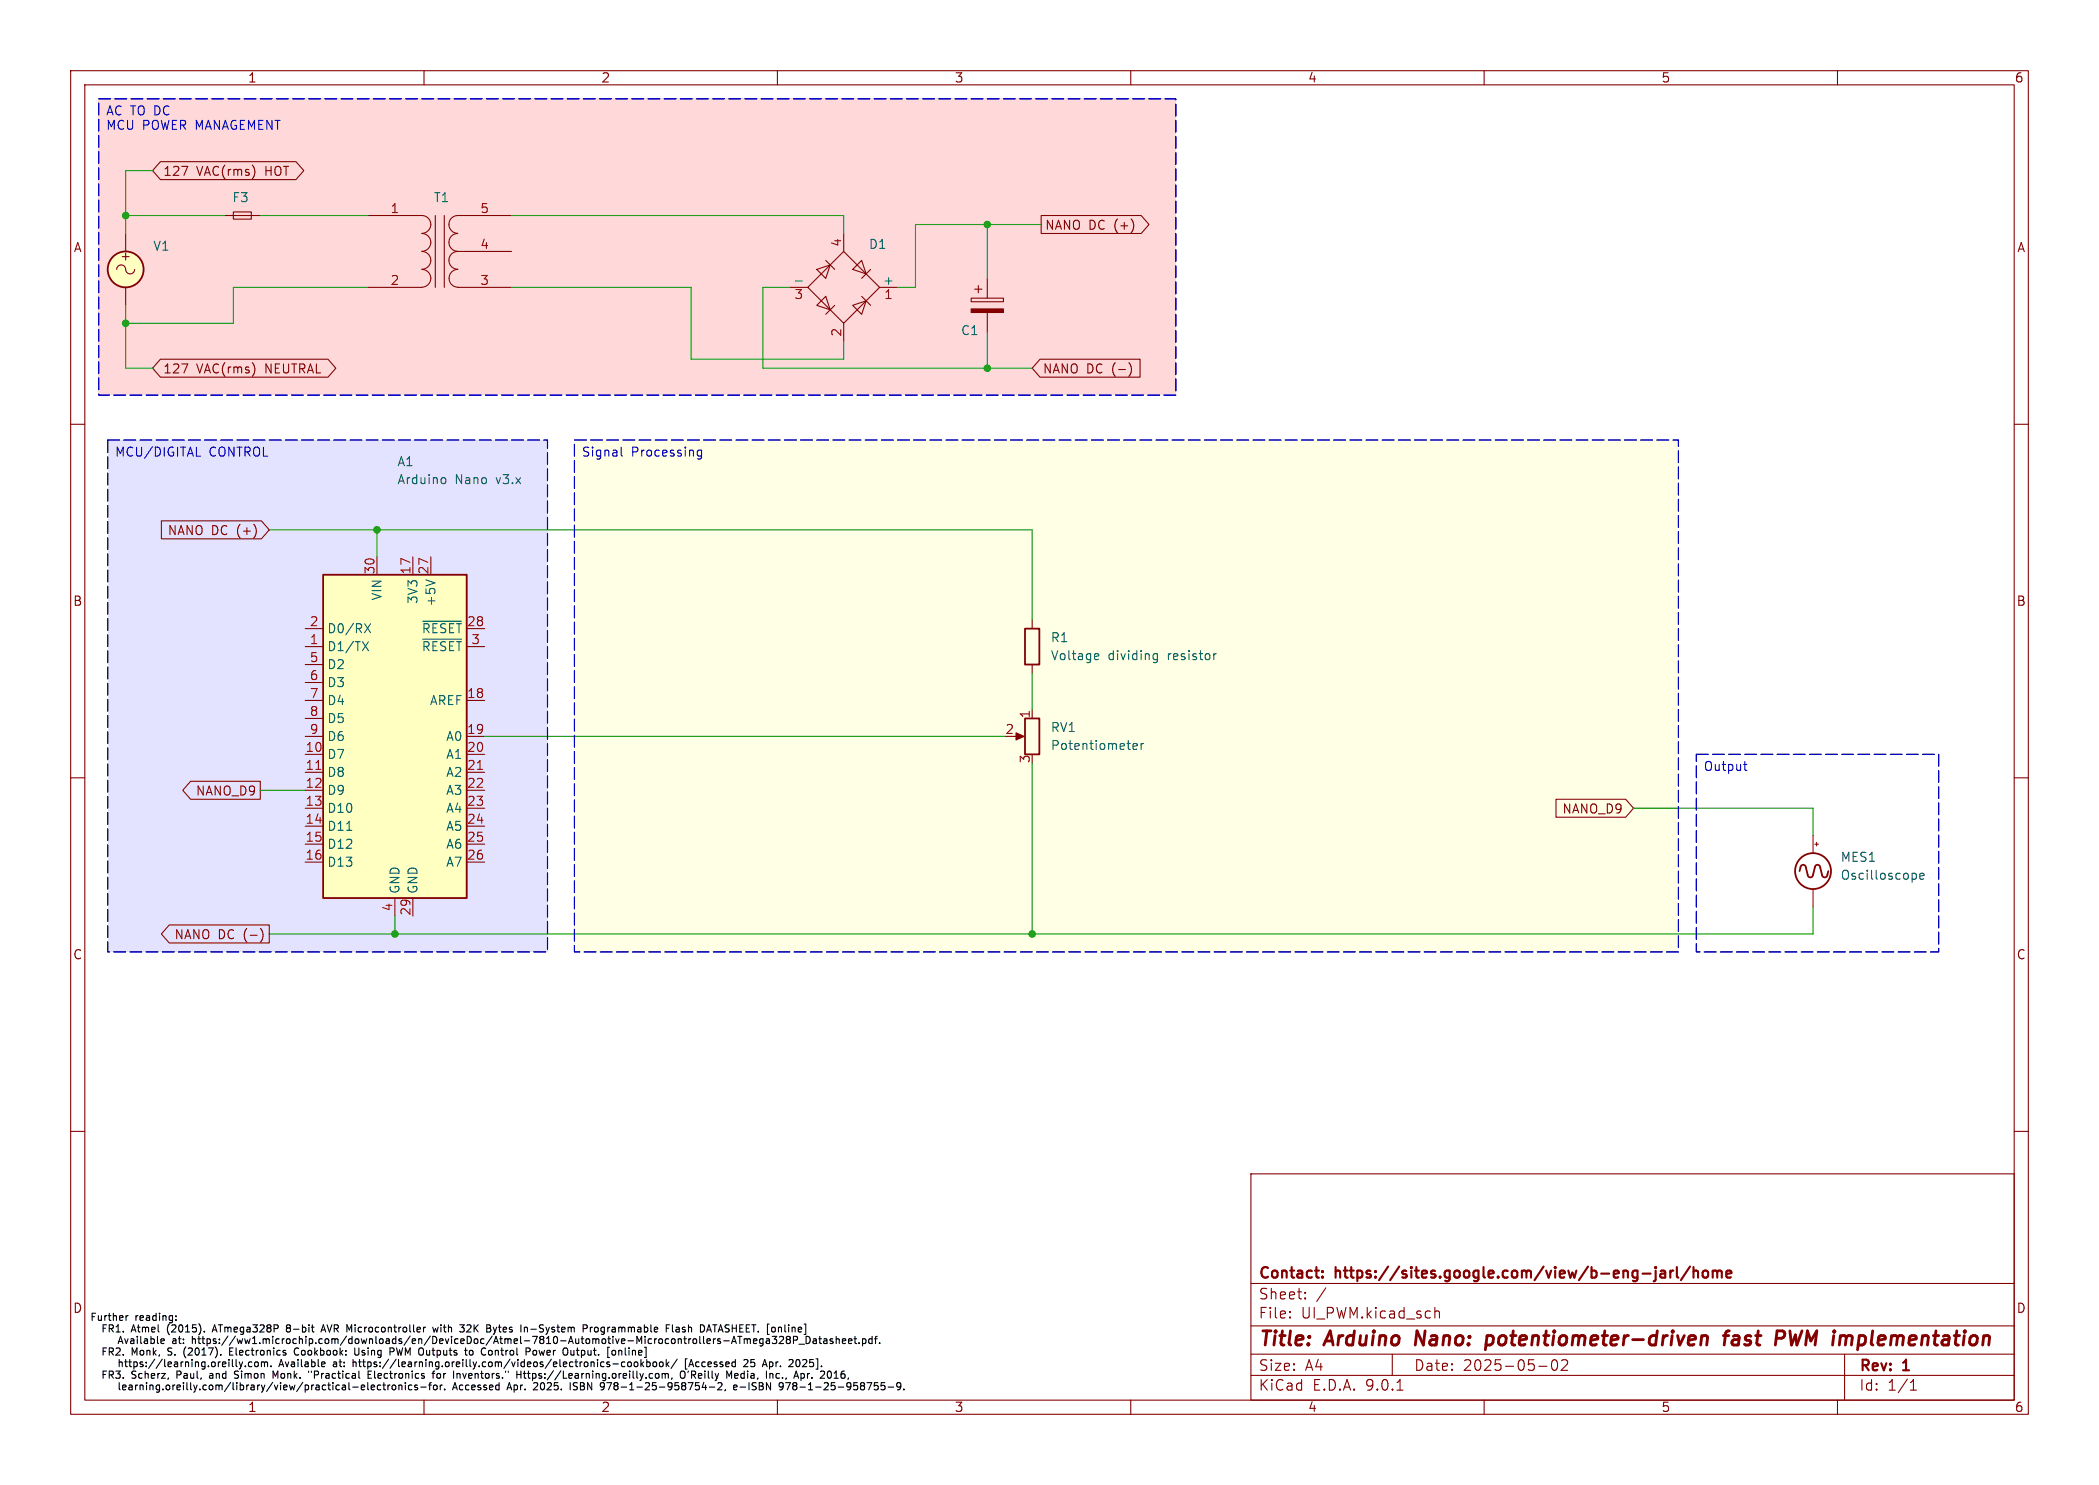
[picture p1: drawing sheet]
<svg xmlns="http://www.w3.org/2000/svg" width="297mm" height="210mm" viewBox="0 0 297 210" stroke-linecap="round" stroke-linejoin="round" font-family="sans-serif">
<g fill="none" stroke="#840000" stroke-width=".15">
<path d="M10 10h277v190h-277zM12 12h273v186h-273zM60 10v2M110 10v2M160 10v2M210 10v2M260 10v2M10 60h2M285 60h2M10 110h2M285 110h2M10 160h2"/>
<path d="M177 166h108v32h-108zM285 160h2M60 198v2M110 198v2M160 198v2M177 194.5h108M177 191.5h108M177 187.5h108M177 181.5h108M182.5 186.3h.1l-.1 .1M182.5 186.3v.1M182.5 185.5v.1"/>
<path d="M182.5 185.5h.1l-.1 .1M184.7 183.6v.1M184.7 183.6h-.1l.1 .1M184.7 182.8v.1M184.7 182.8h-.1l.1 .1M187.6 182.1l-1.3 2M197 191.5v3M197.7 196.6h.8M203 184.9v1.5M203 185.5a.37 .37 0 0 1 .7 .1v.8M210 198v2M217.7 193.2h1.2"/>
<path d="M219.7 192.4a1.02 1.02 0 0 0 .2 1.4h.1a.91 .91 0 0 0 .2-1.4M221.7 192.4l.1 .2-.1 .3-.8 .9h.9M260 198v2M261 191.5v6.5M270.3 196.6h.9M270.3 195.5l.4-.4v1.5"/>
</g>
<path d="M200.5 188.2l-.2 2M210.3 190.1l.1 .1 .6-.1M210.4 189l.2-.1 .6 .1M210.4 188.9l-.2 2M240.8 189.1a.49 .49 0 0 1 .8 .1l-.1 1M243.8 188.9h.8M244.7 188.2l-.4 .1-.1 .2-.2 1.7M245.8 188.9l-.5 .1M245.9 189.4h-.5a.4 .4 0 0 0-.3 .4 .4 .4 0 0 0 .2 .4h.5M253.3 188.2l.2 2 .6-1.4" fill="none" stroke="#840000" stroke-width=".4"/>
<g fill="none" stroke="#840000" stroke-width=".3">
<path d="M187.1 179.8v.1M187.1 179.8h.1l-.1 .1M235 179.8l.1-.1 .5 .1v.9M236.3 179.7v1M236.8 179.7l-.3 .1-.2 .2M237.3 179.2v1.3l.2 .2M239.1 179.1l-1.3 1.9M239.6 179.8a.37 .37 0 0 1 .7 .1v.8M239.6 179.2v1.5M241.1 179.8a.41 .41 0 0 1 .6 .2v.4a.41 .41 0 0 1-.4 .3 .41 .41 0 0 1-.4-.3v-.4zM242.3 179.8a.37 .37 0 0 1 .7 .1M242.3 179.7v1"/>
<path d="M243 179.9l.2-.2 .4 .1v.9M243 179.9v.8M187.1 180.5l.1 .1-.1 .1M187.1 180.5v.1v.1M187.1 180.5v.2M235 180.6l.1 .1 .5-.1M235.6 180l-.6 .2M244.3 180.2l.7-.2-.1-.2-.4-.1-.2 .2v.7l.2 .1 .4-.1"/>
</g>
<path d="M14 14h152.4v41.9h-152.4z" fill="#ffd9d9"/>
<path d="M15.2 62.2h62.3v72.4h-62.3z" fill="#e4e3ff"/>
<path d="M81.3 62.2h156.2v72.4h-156.2z" fill="#ffffe6"/>
<path d="M52.1 30.5h7.6a1.26 1.26 0 0 1 1.3 1.2 1.26 1.26 0 0 1-1.3 1.3 1.27 1.27 0 0 1 1.3 1.3 1.27 1.27 0 0 1-1.3 1.2 1.27 1.27 0 0 1 1.3 1.3 1.27 1.27 0 0 1-1.3 1.3 1.27 1.27 0 0 1 1.3 1.3 1.27 1.27 0 0 1-1.3 1.2M61.6 30.5v10.1M62.9 30.5v10.1M63.5 39.4a1.24 1.24 0 0 0 1.3 1.2M64.8 33a1.25 1.25 0 0 0-1.3 1.3 1.25 1.25 0 0 0 1.3 1.2M64.8 35.6a1.25 1.25 0 0 0-1.3 1.2 1.25 1.25 0 0 0 1.3 1.3M64.8 35.6h7.6M64.8 38.1a1.23 1.23 0 0 0-1.2 1.3M72.4 30.5h-7.6a1.25 1.25 0 0 0-1.3 1.2 1.25 1.25 0 0 0 1.3 1.3M52.1 40.6h7.6M64.8 40.6h7.6" fill="none" stroke="#840000" stroke-width=".15"/>
<path d="M45.7 81.3h20.3v45.7h-20.3z" fill="#ffffc2"/>
<g fill="none" stroke="#840000" stroke-width=".25">
<path d="M45.7 81.3h20.3v45.7h-20.3zM145 88.9h2.1v5.1h-2.1zM145 101.6h2.1v5.1h-2.1zM254.6 123.2l.2-.7 .3-.2 .4 .2 .3 1.3 .3 .3h.2l.2-.2 .3-1.3 .2-.3h.3l.2 .2 .3 1.3 .2 .2 .3 .1 .2-.2 .2-.7"/>
<circle cx="17.8" cy="38.1" r="2.54"/>
<circle cx="256.5" cy="123.2" r="2.54"/>
</g>
<g fill="none" stroke="#840000" stroke-width=".15">
<path d="M16.5 38.1a.67 .67 0 0 1 .8-.6 .67 .67 0 0 1 .5 .8 .63 .63 0 0 0 .7 .4 .63 .63 0 0 0 .5-.6M17.8 33v2.6M22.7 22.9h19.2l1.1 1.2-1.1 1.3h-19.2l-1.1-1.3zM25.7 23.5h.9l-.6 1.3M31.7 30.5h5.1M33 30h2.6v1h-2.6zM115.6 38.1l1.9-.6-.7 1.9zM116.8 36.8l1.3 1.3M119.4 35.6l5.1 5-5.1 5.1-5.1-5.1zM119.4 33v2.6M120.6 38.1l1.3-1.3 .7 1.9zM123.2 38.1l-1.3 1.3"/>
<path d="M139.7 39.4v2.8M147.3 30.5h14.2l1.1 1.3-1.1 1.2h-14.2zM17.8 40.6v2.6M22.7 50.8h23.7l1.1 1.3-1.1 1.2h-23.7l-1.1-1.2zM25.7 51.5h.9l-.6 1.2M111.8 40.6h2.5M116.8 41.9l.7 1.9-1.9-.6zM118.1 43.2l-1.3 1.3M119.4 45.7v2.6M120.6 43.2l2-.7-.7 2zM121.9 41.9l1.3 1.3M124.5 40.6h2.5"/>
<path d="M137.4 42.2h4.6v.5h-4.6zM137.9 40.9h1M138.4 40.4v1M139.7 44.2v2.8M147.2 50.8h14.1v2.5h-14.1l-1.2-1.2zM159.7 51.3a1.46 1.46 0 0 1 0 1.9M22.8 73.7h14.2l1.1 1.2-1.1 1.3h-14.2zM53.3 78.7v2.6M58.4 78.7v2.6M61 78.7v2.6M43.2 88.9h2.5M43.2 91.4h2.5"/>
<path d="M43.2 94h2.5M43.2 96.5h2.5M43.2 99.1h2.5M66 88.9h2.6M66 91.4h2.6M66 99.1h2.6M146 87.6v1.3M146 94v1.3M27 110.5h9.8v2.5h-9.8l-1.1-1.2zM43.2 101.6h2.5M43.2 104.1h2.5M43.2 106.7h2.5"/>
<path d="M43.2 109.2h2.5M43.2 111.8h2.5M43.2 114.3h2.5M43.2 116.8h2.5M43.2 119.4h2.5M66 104.1h2.6M66 106.7h2.6M66 109.2h2.6M66 111.8h2.6M66 114.3h2.6M66 116.8h2.6M66 119.4h2.6"/>
<path d="M143.5 104.1h1M146 100.3v1.3M220.2 113h9.8l1.1 1.3-1.1 1.3h-9.8zM256.5 118.1v2.6M256.8 119.4h.5M257 119.1v.5M23.9 130.8h14.2v2.6h-14.2l-1.1-1.3zM36.9 131.3a1.46 1.46 0 0 1 0 1.9M43.2 121.9h2.5M55.9 127v2.5M58.4 127v2.5M66 121.9h2.6"/>
<path d="M256.5 125.7v2.6"/>
</g>
<g fill="none" stroke="#006464" stroke-width=".15">
<path d="M112.5 39.7h1M62.7 67.6h.3l.1 .2-.1 .5-.3 .1M51.3 90.7l.8 1.3M51.6 88.2l.8 1.3M52.1 90.7l-.8 1.3M52.4 88.2l-.8 1.3M59.8 87.9h5.5M59.8 90.4h5.5M60.3 82l1.2 .4M155.1 92.4l.3 .1 .1 .2-.6 .2M155.4 93.2l-.3 .1M163.3 93.2h.5"/>
<path d="M163.3 92.5h.5M163.8 92.4v1.1l-.3 .2h-.3M172.1 92.4l-.2 .1-.2 .2M49 117.4h.8M160.3 105.6l.6-.2v-.2l-.4-.1-.2 .2 .1 .6h.5M161.5 105.1v.9M161.8 105.1l-.2 .1-.1 .2M270.9 123.5l.3 .2v.4l-.3 .2M271.6 123.9l.7-.1-.1-.2-.4-.1-.2 .2 .1 .6h.5"/>
</g>
<path d="M44.7 108.8h.7M67.6 108.8h.7" fill="none" stroke="#a90000" stroke-width=".15"/>
<g fill="#840000" stroke="#840000" stroke-width=".15">
<path d="M143.8 103.6l1.1 .5-1.1 .5z"/>
<path d="M137.4 43.7h4.6v.5h-4.6z"/>
</g>
<circle cx="17.8" cy="38.1" r="2.54" fill="#ffffc2" stroke="#ffffc2" stroke-width=".14"/>
<g fill="none" stroke="#009600" stroke-width=".15">
<path d="M17.8 30.5h13.9M21.6 24.1h-3.8v8.9M36.8 30.5h15.3M72.4 30.5h47v2.5M139.7 31.8v7.6M147.3 31.8h-17.8v8.8h-2.5M17.8 43.2v8.9h3.8M52.1 40.6h-19.1v5.1h-15.2M72.4 40.6h25.4v10.2h21.6v-2.5M111.8 40.6h-3.9v11.5h38.1M139.7 47v5.1M38.1 74.9h107.9v12.7"/>
<path d="M53.3 74.9v3.8M146 95.3v5M36.8 111.8h6.4M68.6 104.1h73.6M146 108v24.1M231.1 114.3h25.4v3.8M55.9 129.5v2.6M256.5 128.3v3.8h-218.4"/>
</g>
<path d="M14 14h152.4v41.9h-152.4zM15.2 62.2h62.3v72.4h-62.3zM81.3 62.2h156.2v72.4h-156.2zM240 106.7h34.3v27.9h-34.3z" fill="none" stroke="#0000c2" stroke-width=".15" stroke-dasharray="1.7 .6"/>
<path d="M27.8 64.5h.6M87.9 63.2v1.1l.2 .2M99.3 63.7h-.4l-.2 .2v.4l.1 .1h.5M99.3 63.7v1l-.3 .2h-.3M246.7 108.1h.5M246.9 107.7v1.1v.1l.3 .1" fill="none" stroke="#0000c2" stroke-width=".15"/>
<g fill="none" stroke="#000" stroke-width=".15">
<path d="M17.8 186.1v.6M18.1 186.1l-.3 .2M18.7 194.9h.1M18.8 189.3l.1 .2v.5M18.9 187.4l-.3 1M18.9 190h-.1M18.9 189.6h-.1M19 191.4l-.3-.8v1M19.4 189.3v.7M19.9 189v.9l.2 .1M20.4 189.4h.4l.1 .6M20.9 189.6h-.4l-.1 .2 .1 .2h.4"/>
<path d="M21.4 189.4l.3-.1 .1 .2v.5h-.4M21.4 189v1M22.3 189v.9l.1 .1M22.8 189.7l.5-.1-.1-.2-.3-.1-.1 .2v.5h.4M23.7 187.9v.4l.3 .5M23.7 191.6h.4M23.9 190.6l-.2 .3 .1 .2 .3 .1M24.9 186.6v.1M24.9 186.1v.1M25 193.9v1M26.2 191.8l.1 .2M28.1 187.2l.1 .1"/>
<path d="M29.8 194.2h.2l.1 .2v.5M29.9 192.8v.3l.2 .2 .3-.1 .1-.4M30 188.4l.4-1 .3 1M30.1 188.1h.5M30.1 194.5h-.3l-.2 .2 .2 .2h.3M30.9 192.6v.7M31.5 192.7v.5h.4M31.6 192.6h.3l.1 .2-.5 .1M32.4 192.3v.1M32.4 192.6v.7M32.5 190.6v1h.5M32.9 192.3v.8l.1 .2"/>
<path d="M33.4 194.4l.3 .1v.2l-.1 .2h-.3M33.4 193.9h.3M33.4 192.3v.8l.2 .2M33.8 192.6l.3 .7M34.1 193.3l-.3 .3M34.3 192.6l-.2 .7M34.7 193.2v.1M35.6 192.6h-.3l-.1 .2v.4h.4M36.1 192.6h.3l.2 .2v.3l-.2 .2-.3-.1-.1-.1zM37 192.7l.3-.1 .1 .1M37 192.6v.7M37.4 192.7l.2-.1h.2l.1 .7"/>
<path d="M37.4 192.7v.6M38.3 193.2v.1M38.6 193.9l.4 .7 .3-.7v1M40.7 187.8l-.2-.2 .2-.2h.3l.1 .1-.2 .3M40.7 187.8l-.2 .2 .1 .3 .1 .1 .3-.1 .1-.1v-.3l-.2-.1M40.7 187.8h.2M41.6 191.2l.2 .4h.3l.2-.1M42.7 191.2v.3M44.5 193.9v1M45 194.3l-.5 .1M45.4 188.4l.3-1 .4 1M45.5 188.1h.5"/>
<path d="M45.7 192.6h.2l.1 .2-.5 .1M45.9 193.2l-.2 .1M46.3 187.4l.3 1M48.5 195.9h.3l.1 .6M48.9 196.1l-.3 .1-.2 .1 .2 .2h.3M49.4 195.5v.9l.1 .1M49.9 196.2h.8M50 192.3v1M50 192.6v.1M50.8 190.6l-.1 .9-.1 .1-.4-.1M51.1 196.2l.5-.1v-.2h-.3l-.2 .1 .1 .5h.4M51.2 191.6h.4"/>
<path d="M51.2 191.2l.4 .2M52 195.5v.9l.2 .1M52.1 193.9v1h.5M52.5 196.2l.5-.1v-.2h-.3l-.2 .1 .1 .5h.4M53 193.9v.9l.1 .1M53.5 194.4v.5h.3M53.9 195.9h-.3l-.2 .2 .1 .4h.4M54 194.5l-.5 .1M54.2 195.9h.4M54.3 195.5v.9l.3 .1M54.9 195.9v.6M55.2 195.9l-.3 .2"/>
<path d="M55.6 195.9h.2l.2 .2v.3l-.2 .1h-.2l-.1-.1zM56.1 190.6l.2 1 .2-.7 .2 .7 .3-1M56.4 196l.2-.1h.2l.1 .6M56.4 195.9v.6M57.4 195.9v.6M58.3 195.9h-.3l-.2 .2 .1 .4h.4M59.1 195.9h-.3l-.1 .1v.2l.4 .1v.2h-.4M59.5 196.2h.8M60.6 195.9h.4M60.8 195.7v.8M61.2 187.7l.2 .7 .2-.5 .2 .5 .2-.7M61.4 195.9h.3l.2 .2v.3l-.2 .1h-.3l-.1-.1z"/>
<path d="M61.8 194.4v.3l.2 .2 .3-.1v-.4M62.3 195.9v.6M62.4 187.4v.1M62.4 187.7v.7M62.6 195.9l-.3 .2M62.7 187.7h.4M62.8 194.2v.7M62.9 196.5h.1M65.5 194.2l.2 .7 .3-.7M66.1 187.4h.4l.1 .2-.6 .8h.6M66.9 191.2v.3M70.1 191v.6"/>
<path d="M70.5 187.7h.4M70.7 187.4v.8l.2 .2M74.2 193.9v.9l.2 .1M74.8 193.9v.9l.2 .1M75.1 188h.8M75.4 194.2v1.1M75.4 194.9h.1M75.9 191.2v.2l-.2 .2M76 196l-.5 .5h.6M76.3 191l.2 .6 .2-.4 .2 .4 .1-.6M80.7 195.5v1M81.8 191.6h.1"/>
<path d="M82.3 191.6h.3M82.3 191v1M83.5 187.7v.7M83.8 187.7l-.3 .2M84.2 187.7h.3l.1 .2v.3l-.1 .2-.3-.1-.1-.1zM85 196.1h.4M85.1 188.7h.1M85.1 187.7l-.1 .2 .1 .4M85.5 196.1l-.2 .4h-.3M85.9 192.8l.4 .3-.2 .2-.2-.1M86.7 192.9h.8M88 191.1v.5"/>
<path d="M88.4 192.6h-.3l-.2 .2 .1 .4h.4M88.5 190.6v.9l.1 .1M89 191v.6M89.1 192.6h-.2l-.1 .2 .1 .4h.3l.1-.4M89.7 192.8v.3l.2 .2 .3-.1 .1-.4M90.7 192.3v1M90.8 192.9l.3 .4M91.1 192.6l-.4 .4M91.4 190.5v1.5M91.5 192.3v1M92 192.8l-.1 .4h-.4M92.4 192.8v.3l.2 .2 .3-.1v-.4"/>
<path d="M93.3 192.8v.3l.2 .2 .3-.1v-.4M93.7 194.3l.3-.1 .1 .2M94.1 194.4l.2-.2 .2 .1 .1 .6M94.1 194.4v.5M94.3 192.3v1M94.4 192.9l.3 .4M94.7 192.6l-.4 .4M95.1 194.9l-.1 .2M95.2 188.3l.1 .1M95.7 187.7h.4v.7M95.8 192.2l-.8 1.3M96.1 187.9l-.3 .1-.2 .1 .2 .3 .3-.1"/>
<path d="M96.4 193.9h.1a.34 .34 0 0 1 .4 .3v.4a.34 .34 0 0 1-.3 .3 .34 .34 0 0 1-.3-.3v-.4zM96.9 187.7h-.2l-.2 .1 .1 .2 .3 .1v.2h-.4M97.2 192.2h-.2v1.4h.2M97.9 193.9v1M98.1 194.4l.3 .5M98.4 195.5h.5M98.8 195.9l.1 .1M98.8 194.4l.1 .5M99 196.1v.3l-.2 .1M99.3 194.5l-.5 .1M99.6 195.5l-.2 .7h.6M99.8 195.9v.6"/>
<path d="M100.4 196.2h.7M100.9 187.4h.5M101.6 188.4l.4-1 .3 1M101.7 188.1h.5M102.1 196l-.6 .5h.7M102.6 196.5l-.1 .2M103.8 196l.1 .5h.3M104.3 196.1l-.5 .1M105.3 192.4l.1-.1 .4 .1M105.3 194.3l-.3-.1-.2 .2 .1 .5h.4M105.3 193.9v1M105.7 189.5v.5"/>
<path d="M105.8 192.7l-.6 .6h.6M106.2 189.5v.5M106.6 189.5l.1 .5h.3M107.1 189.5v.1l-.5 .1M107.5 189.5l.1 .5h.4M108 193h.4M108 189.3v.9l-.2 .1h-.3M108.2 192.3l.3 1M108.9 189.6h-.4l-.1 .2 .1 .2h.4M108.9 189.5v.5M109.9 189.5v.3l-.1 .2h-.4l-.1-.1M110.2 196l.2 .2h.2l.2-.2"/>
<path d="M110.6 195.5l.2 .1a.67 .67 0 0 1-.3 .9h-.2M110.7 194.8v.1M110.8 189.4l-.6 .6h.7M111.2 195.5h.6M111.3 194.9l-.1 .2M111.3 189.5v.3l.1 .2 .4-.1v-.4M112.1 192.3l.1 .2v.2l-.6 .6h.6M112.3 189v1M112.7 192.4l-.1 .2 .1 .6M113 190.1h.8M114.1 189v1h.3l.2-.6M115.5 192.2h.2v1.4"/>
<path d="M115.5 189.6h-.3l-.2 .2 .2 .2h.3M115.5 189.5v.5M116 189v.9l.2 .1M117 189.6h-.3l-.2 .2 .2 .2h.3M117 189.5v.5M117.8 189.4l-.2-.1-.2 .2 .1 .1 .3 .1v.3h-.4M118.3 189.4l.2-.1 .2 .1 .1 .6M118.3 189v1M119.1 194.3h.3l.2 .2-.1 .4h-.4M119.2 189.7l.5-.1-.1-.2-.3-.1-.1 .2v.5h.4M119.5 193.9l-.4 .1M120.1 189.7l.4-.1v-.2l-.3-.1-.1 .2v.5h.4"/>
<path d="M120.8 189.3h.4M121 189v.9l.2 .1M121.6 189.9v.1M122 189.4l.3-.1 .2 .2-.1 .5h-.4M122 189.3v1M123.4 189.4l-.3-.1-.2 .2 .1 .5h.4M123.4 189v1M123.7 189.3h.4M124.1 189l-.2 .1v.9M124.5 189.9v.1M125.2 195.5h-.5v.5l.1-.1 .3 .1 .1 .1v.4h-.2h-.3M125.7 196.2h.7"/>
<path d="M127.5 196l-.2 .2h-.2l-.2-.2 .1-.4 .3-.1 .1 .1a.67 .67 0 0 1-.2 .9h-.2M127.9 196.5h.1"/>
</g>
<g fill="#009600" stroke="#009600" stroke-width=".15">
<circle cx="17.8" cy="30.5" r=".46"/>
<circle cx="139.7" cy="31.8" r=".46"/>
<circle cx="17.8" cy="45.7" r=".46"/>
<circle cx="55.9" cy="132.1" r=".46"/>
<circle cx="139.7" cy="52.1" r=".46"/>
<circle cx="146" cy="132.1" r=".46"/>
<circle cx="53.3" cy="74.9" r=".46"/>
</g>
<g font-size="2.8" fill="#840000">
<text x="178" y="190.9">Title:</text>
<text x="187.7" y="190.9">Arduino</text>
<text x="201.1" y="190.9">Nano:</text>
<text x="211.9" y="190.9">potentiometer-driven</text>
<text x="246.4" y="190.9">fast</text>
<text x="254.5" y="190.9">PWM implementation</text>
</g>
<g font-size="2.1" fill="#840000">
<text x="178" y="184">Sheet:</text>
<text x="178" y="181.2">Contact:</text>
<text x="189" y="181.2">https://sites.google.com/view/b-eng-jarl/home</text>
<text x="178" y="186.7">File:</text>
<text x="184.1" y="186.7">UI_PWM.kicad_sch</text>
<text x="178" y="196.9">KiCad</text>
<text x="178" y="194.1">Size:</text>
<text x="184.7" y="194.1">A4</text>
<text x="185.7" y="196.9">E.D.A.</text>
<text x="193.3" y="196.9">9.0.1</text>
<text x="200" y="194.1">Date:</text>
<text x="207" y="194.1">2025-05-02</text>
<text x="263" y="194.3">Rev:</text>
<text x="263" y="196.9">Id:</text>
<text x="267.1" y="196.9">1/1</text>
<text x="269.4" y="194.3">1</text>
</g>
<g font-size="1.8" fill="#840000">
<text x="35" y="11.9">1</text>
<text x="85" y="11.9">2</text>
<text x="135" y="11.9">3</text>
<text x="185" y="11.9">4</text>
<text x="235" y="11.9">5</text>
<text x="285" y="11.9">6</text>
<text x="23" y="25.1">127</text>
<text x="27.8" y="25.1">VAC(rms)</text>
<text x="37.6" y="25.1">HOT</text>
<text x="10.3" y="35.9">A</text>
<text x="147.8" y="32.7">NANO DC (+)</text>
<text x="285.3" y="35.9">A</text>
<text x="16.9" y="37.1">+</text>
<text x="23" y="53">127</text>
<text x="27.8" y="53">VAC(rms)</text>
<text x="37.6" y="53">NEUTRAL</text>
<text x="147.5" y="53">NANO DC (-)</text>
<text x="23.6" y="75.9">NANO DC (+)</text>
<text x="10.3" y="85.9">B</text>
<text x="285.3" y="85.9">B</text>
<text x="27.6" y="112.7">NANO_D9</text>
<text x="221" y="115.3">NANO_D9</text>
<text x="10.3" y="135.9">C</text>
<text x="24.6" y="133">NANO DC (-)</text>
<text x="285.3" y="135.9">C</text>
<text x="10.3" y="185.9">D</text>
<text x="285.3" y="185.9">D</text>
<text x="35" y="199.9">1</text>
<text x="85" y="199.9">2</text>
<text x="135" y="199.9">3</text>
<text x="185" y="199.9">4</text>
<text x="235" y="199.9">5</text>
<text x="285" y="199.9">6</text>
</g>
<g font-size="1.8" fill="#0000c2">
<text x="14.9" y="16.6">AC TO DC</text>
<text x="14.9" y="18.7">MCU POWER MANAGEMENT</text>
<text x="16.2" y="64.9">MCU/DIGITAL</text>
<text x="29.6" y="64.9">CONTROL</text>
<text x="82.2" y="64.9">Signal</text>
<text x="89.3" y="64.9">Processing</text>
<text x="241" y="109.4">Output</text>
</g>
<g font-size="1.8" fill="#006464">
<text x="32.8" y="28.8">F3</text>
<text x="61.3" y="28.8">T1</text>
<text x="21.6" y="35.7">V1</text>
<text x="122.9" y="35.4">D1</text>
<text x="124.8" y="40.4">+</text>
<text x="135.9" y="47.6">C1</text>
<text x="56.1" y="66.1">A1</text>
<text x="56.1" y="68.7">Arduino</text>
<text x="64.4" y="68.7">Nano</text>
<text x="70.3" y="68.7">v3.x</text>
<text x="46.2" y="89.8">D0/RX</text>
<text x="54.2" y="85" transform="rotate(-90 54.2 85)">VIN</text>
<text x="59.3" y="85.5" transform="rotate(-90 59.3 85.5)">3V3</text>
<text x="59.6" y="89.8">~{RESET}</text>
<text x="61.8" y="85.9" transform="rotate(-90 61.8 85.9)">+5V</text>
<text x="46.2" y="92.3">D1/TX</text>
<text x="46.2" y="94.8">D2</text>
<text x="59.6" y="92.3">~{RESET}</text>
<text x="148.6" y="91">R1</text>
<text x="148.6" y="93.6">Voltage</text>
<text x="156.8" y="93.6">dividing</text>
<text x="165.3" y="93.6">resistor</text>
<text x="46.2" y="97.4">D3</text>
<text x="46.2" y="99.9">D4</text>
<text x="60.7" y="99.9">AREF</text>
<text x="46.2" y="102.5">D5</text>
<text x="46.2" y="105">D6</text>
<text x="46.2" y="107.5">D7</text>
<text x="63" y="105">A0</text>
<text x="63" y="107.5">A1</text>
<text x="148.6" y="103.7">RV1</text>
<text x="148.6" y="106.3">Potentiometer</text>
<text x="46.2" y="110.1">D8</text>
<text x="46.2" y="112.6">D9</text>
<text x="63" y="110.1">A2</text>
<text x="63" y="112.6">A3</text>
<text x="46.2" y="115.2">D10</text>
<text x="46.2" y="117.7">D11</text>
<text x="63" y="115.2">A4</text>
<text x="63" y="117.7">A5</text>
<text x="46.2" y="120.2">D12</text>
<text x="46.2" y="122.8">D13</text>
<text x="63" y="120.2">A6</text>
<text x="63" y="122.8">A7</text>
<text x="260.4" y="124.6">Oscilloscope</text>
<text x="260.4" y="122.1">MES1</text>
<text x="56.7" y="126.5" transform="rotate(-90 56.7 126.5)">GND</text>
<text x="59.3" y="126.5" transform="rotate(-90 59.3 126.5)">GND</text>
</g>
<g font-size="1.8" fill="#a90000">
<text x="55.2" y="30.2">1</text>
<text x="67.9" y="30.2">5</text>
<text x="67.9" y="35.3">4</text>
<text x="119.1" y="35" transform="rotate(-90 119.1 35)">4</text>
<text x="55.2" y="40.4">2</text>
<text x="67.9" y="40.4">3</text>
<text x="112.3" y="42.6">3</text>
<text x="119.1" y="47.7" transform="rotate(-90 119.1 47.7)">2</text>
<text x="125" y="42.6">1</text>
<text x="53.1" y="81.3" transform="rotate(-90 53.1 81.3)">30</text>
<text x="58.2" y="81.3" transform="rotate(-90 58.2 81.3)">17</text>
<text x="60.7" y="81.3" transform="rotate(-90 60.7 81.3)">27</text>
<text x="43.7" y="88.6">2</text>
<text x="66" y="88.6">28</text>
<text x="43.7" y="91.2">1</text>
<text x="43.7" y="93.7">5</text>
<text x="66.6" y="91.2">3</text>
<text x="43.7" y="96.3">6</text>
<text x="43.7" y="98.8">7</text>
<text x="43.7" y="101.3">8</text>
<text x="66" y="98.8">18</text>
<text x="145.8" y="101.7" transform="rotate(-90 145.8 101.7)">1</text>
<text x="43.1" y="106.4">10</text>
<text x="43.7" y="103.9">9</text>
<text x="66" y="103.9">19</text>
<text x="66" y="106.4">20</text>
<text x="142.2" y="103.9">2</text>
<text x="43.1" y="109">11</text>
<text x="43.1" y="111.5">12</text>
<text x="66" y="109">21</text>
<text x="66" y="111.5">22</text>
<text x="145.8" y="108" transform="rotate(-90 145.8 108)">3</text>
<text x="43.1" y="114">13</text>
<text x="43.1" y="116.6">14</text>
<text x="43.1" y="119.1">15</text>
<text x="66" y="114">23</text>
<text x="66" y="116.6">24</text>
<text x="66" y="119.1">25</text>
<text x="43.1" y="121.7">16</text>
<text x="66" y="121.7">26</text>
<text x="55.6" y="129" transform="rotate(-90 55.6 129)">4</text>
<text x="58.2" y="129.6" transform="rotate(-90 58.2 129.6)">29</text>
</g>
<g font-size="1.4">
<text x="12.7" y="187.2">Further</text>
<text x="12.7" y="190.4">Available</text>
<text x="14.8" y="188.8">FR1.</text>
<text x="19.1" y="188.8">Atmel</text>
<text x="19.1" y="187.2">reading:</text>
<text x="24.4" y="188.8">(2015).</text>
<text x="24.4" y="190.4">at:</text>
<text x="27.4" y="190.4">https://ww1.microchip.com/downloads/en/DeviceDoc/Atmel-7810-Automotive-Microcontrollers-ATmega328P_Datasheet.pdf.</text>
<text x="31.1" y="188.8">ATmega328P</text>
<text x="41.8" y="188.8">8-bit</text>
<text x="47" y="188.8">AVR Microcontroller</text>
<text x="63.3" y="188.8">with</text>
<text x="67.3" y="188.8">32K</text>
<text x="71.3" y="188.8">Bytes</text>
<text x="76.4" y="188.8">In-System</text>
<text x="85.5" y="188.8">Programmable</text>
<text x="97.5" y="188.8">Flash</text>
<text x="102.6" y="188.8">DATASHEET. [online]</text>
<text x="12.7" y="193.7">https://learning.oreilly.com.</text>
<text x="12.7" y="197">learning.oreilly.com/library/view/practical-electronics-for.</text>
<text x="14.8" y="192.1">FR2.</text>
<text x="14.8" y="195.3">FR3.</text>
<text x="19.1" y="192.1">Monk,</text>
<text x="19.1" y="195.3">Scherz,</text>
<text x="24.5" y="192.1">S.</text>
<text x="25.7" y="195.3">Paul,</text>
<text x="26.9" y="192.1">(2017).</text>
<text x="30.6" y="195.3">and</text>
<text x="33.7" y="192.1">Electronics</text>
<text x="34.4" y="195.3">Simon</text>
<text x="39.5" y="193.7">Available</text>
<text x="40.1" y="195.3">Monk.</text>
<text x="43.1" y="192.1">Cookbook:</text>
<text x="45.4" y="195.3">&quot;Practical</text>
<text x="47.4" y="193.7">at:</text>
<text x="50.4" y="193.7">https://learning.oreilly.com/videos/electronics-cookbook/</text>
<text x="51.9" y="192.1">Using</text>
<text x="54" y="195.3">Electronics</text>
<text x="57.1" y="192.1">PWM Outputs</text>
<text x="63.5" y="195.3">for</text>
<text x="64.1" y="197">Accessed</text>
<text x="66.6" y="195.3">Inventors.&quot;</text>
<text x="68.3" y="192.1">to</text>
<text x="70.9" y="192.1">Control</text>
<text x="72" y="197">Apr.</text>
<text x="75.8" y="195.3">Https://Learning.oreilly.com,</text>
<text x="76" y="197">2025.</text>
<text x="77.4" y="192.1">Power</text>
<text x="81.4" y="197">ISBN</text>
<text x="82.9" y="192.1">Output.</text>
<text x="85.9" y="197">978-1-25-958754-2,</text>
<text x="89.4" y="192.1">[online]</text>
<text x="97.6" y="193.7">[Accessed</text>
<text x="99.3" y="195.3">O'Reilly</text>
<text x="105" y="197">e-ISBN</text>
<text x="106.1" y="195.3">Media,</text>
<text x="106.2" y="193.7">25</text>
<text x="109.2" y="193.7">Apr.</text>
<text x="111.7" y="197">978-1-25-958755-9.</text>
<text x="111.9" y="195.3">Inc.,</text>
<text x="113.1" y="193.7">2025].</text>
<text x="116.2" y="195.3">Apr.</text>
<text x="120.1" y="195.3">2016,</text>
</g>
</svg>
